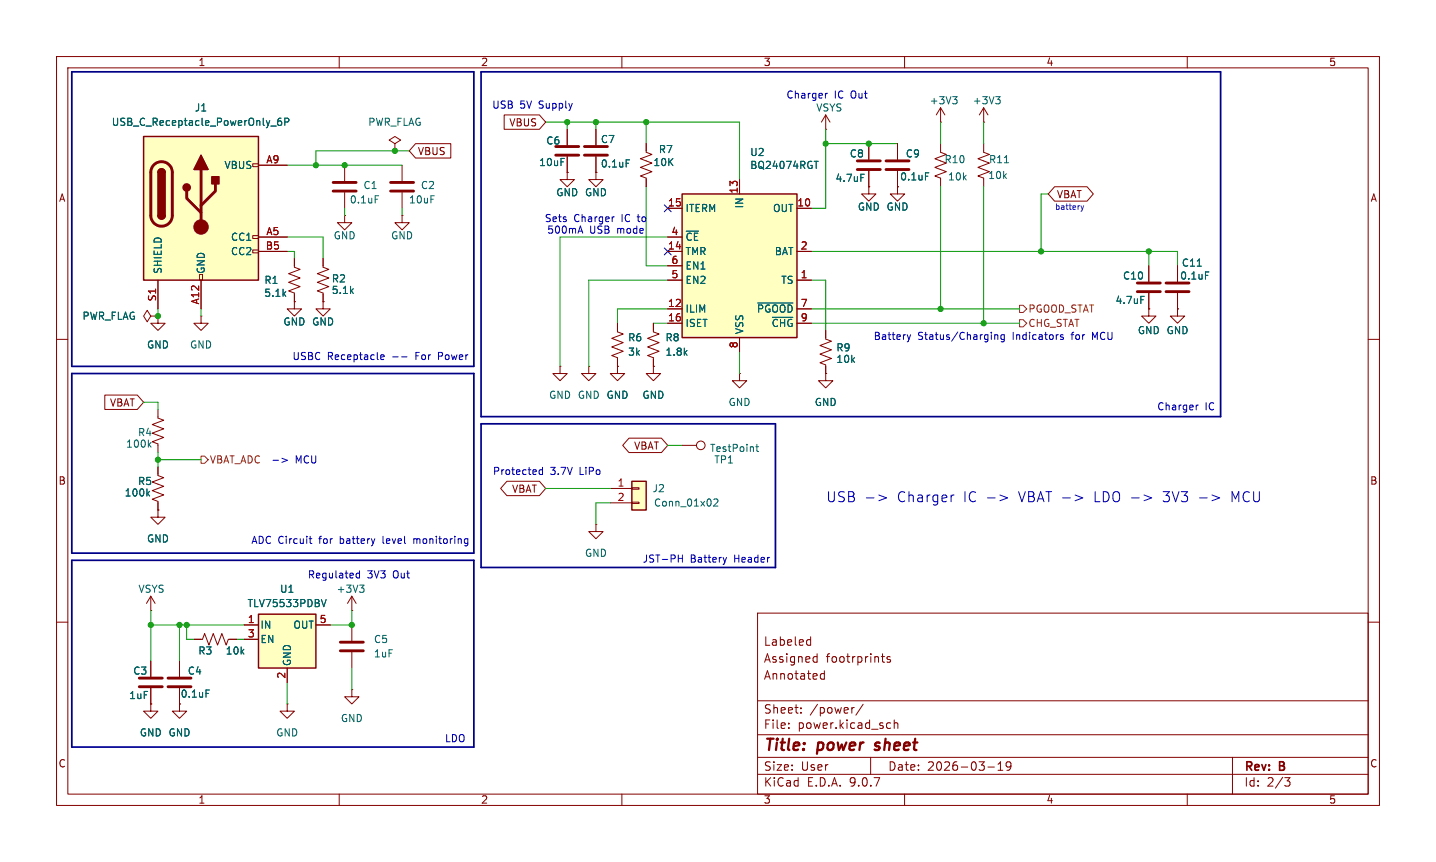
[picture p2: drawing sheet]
<svg xmlns="http://www.w3.org/2000/svg" width="254mm" height="152mm" viewBox="0 0 254 152" stroke-linecap="round" stroke-linejoin="round" font-family="sans-serif">
<g fill="none" stroke="#840000" stroke-width=".18">
<path d="M10 10h234v132.4h-234zM12 12h230v128.4h-230zM60 10v2M110 10v2M160 10v2M210 10v2M61 38.1v1.3h1.2l-1.2 1.2-1.3-1.2h1.3M61 38.1h.1M71.1 38.1v1.3h1.3l-1.3 1.2-1.3-1.2h1.3M71.1 38.1h.1M100.3 30.5v1.3h1.3l-1.3 1.2-1.2-1.2h1.2M100.3 30.5h.1"/>
<path d="M105.4 30.5v1.3h1.3l-1.3 1.2-1.3-1.2h1.3M105.4 30.5h.1M105.4 22.9v2.8M105.4 27.7v2.8M114.3 25.4v1.5l1 .4-2 .8 2 .7-2 .8 2 .8-2 .7 1 .4v1.5M109.2 57.2v1.5l1 .4-2 .7 2 .8-2 .7 2 .8-2 .8 1 .3v1.6M115.6 57.2v1.5l1 .4-2 .7 2 .8-2 .7 2 .8-2 .8 1 .3v1.6M203.2 47v2.8M203.2 51.8v2.8M10 60h2M27.9 72.4v1.5l1.1 .4-2.1 .8 2.1 .7-2.1 .8 2.1 .7-2.1 .8 1 .4v1.5M99.1 64.8v1.2h1.2l-1.2 1.3-1.3-1.3h1.3"/>
<path d="M99.1 64.8h.1M104.1 64.8v1.2h1.3l-1.3 1.3-1.2-1.3h1.2M104.1 64.8h.1M109.2 64.8v1.2h1.3l-1.3 1.3-1.3-1.3h1.3M109.2 64.8h.1M120.6 78.7h2.6M130.8 66v1.3h1.3l-1.3 1.3-1.3-1.3h1.3M130.8 66h.1M242 60h2M27.9 82.6v1.5l1.1 .4-2.1 .7 2.1 .8-2.1 .7 2.1 .8-2.1 .8 1 .3v1.6M105.4 92.7v1.3h1.3l-1.3 1.3-1.3-1.3h1.3M105.4 92.7h.1"/>
<path d="M10 110h2M134 108.4h108v32h-108zM143 113.1l.4 .1M143.4 112.6v1.5M143.4 114l-.4 .1M144.1 116.1l.4 .1M144.5 115.6v1.5M144.5 117l-.4 .1M145.1 119.8l.3 .3 .4-.1M145.8 118.6v1.5M145.8 119.2l-.4-.1-.3 .3M155.9 116.1h.6"/>
<path d="M156.1 115.6v1.3l.4 .2M157.5 116.2l-.4-.1-.2 .2 .1 .2 .5 .2v.3h-.6M242 110h2M31.7 124.5v1.2h1.3l-1.3 1.3-1.2-1.3h1.2M31.7 124.5h.1M50.8 124.5v1.2h1.3l-1.3 1.3-1.3-1.3h1.3M50.8 124.5h.1M62.2 121.9v1.3h1.3l-1.3 1.3-1.2-1.3h1.2M62.2 121.9h.1M134 136.9h108M134 133.9h108M134 129.9h108"/>
<path d="M134 123.9h108M139.5 128.6v.2M139.5 127.9v.1M141.7 125.9v.2M141.7 125.2v.1M151.1 125.1l-.3 .1M152.7 124.5l-1.3 1.9M154 133.9v3M157.1 127.8l.4 .1M157.5 128.7l-.4 .1M158.2 127.9l.2-.1 .3 .1 .1 .9M158.2 127.3v1.5"/>
<path d="M174.7 135.6h1.2M176.5 136.2h.9M176.5 135.1l.5-.4v1.5M178.8 135.3l-.3 .3h-.3l-.2-.3 .1-.5 .4-.1 .2 .1a.99 .99 0 0 1-.3 1.4h-.3M218 133.9v6.5M227.2 137.5h1l-.5 .6 .4 .1 .1 .5-.3 .3h-.4M60 140.4v2M110 140.4v2M160 140.4v2M210 140.4v2"/>
<circle cx="124" cy="78.7" r=".76"/>
</g>
<path d="M154.7 132.5l.2 .1M154.9 131.4l-.1 .3 .1 .1" fill="none" stroke="#840000" stroke-width=".4"/>
<path d="M103.4 27.4h4M103.4 25.9h4M201.2 51.6h4M201.2 50h4" fill="none" stroke="#840000" stroke-width=".51"/>
<path d="M110.8 28.3h.6M201.8 52.4h.6M26.4 78.6l.3 .5M26.7 78.2l-.5 .5M133.7 79h.5M133.9 78.6v1l.3 .2M26.1 87.2l.4 .5M26.5 86.9l-.5 .4" fill="none" stroke="#006464" stroke-width=".18"/>
<path d="M111.8 85.1h2.5v5.1h-2.5z" fill="#ffffc2"/>
<path d="M111.8 85.1h2.5v5.1h-2.5z" fill="none" stroke="#840000" stroke-width=".25"/>
<g fill="none" stroke="#840000" stroke-width=".18">
<path d="M166.4 19.1v2.5M166.4 19.1l-.8 1.2M166.4 19.1l.7 1.2M174 19.1l-.8 1.2M174 19.1l.8 1.2M174 19.1v2.5M146 22.9h.1M146 20.3l-.7 1.3M146 20.3l.8 1.3M146 20.3v2.6M166.4 25.4v1.5l1 .4-2 .8 2 .7-2 .8 2 .8-2 .7 1 .4v1.5M166.4 21.6h.1"/>
<path d="M174 21.6h.1M174 25.4v1.5l1 .4-2 .8 2 .7-2 .8 2 .8-2 .7 1 .4v1.5M107.9 86.4h3.9M107.9 88.9h3.9M111.8 86.2h1.2v.3h-1.2zM111.8 88.8h1.2v.2h-1.2zM26.7 108h.1M26.7 105.4v2.6M26.7 116.8v2.8M26.7 105.4l-.8 1.3M26.7 105.4l.7 1.3M34.3 113h1.5l.4-1 .8 2 .7-2 .8 2 .7-2 .8 2 .4-1h1.5"/>
<path d="M62.2 108h.1M62.2 105.4v2.6M62.2 110.5v2.8M62.2 115.3v2.8M62.2 105.4l-.7 1.3M62.2 105.4l.8 1.3M26.7 124.5v1.2h1.2l-1.2 1.3-1.3-1.3h1.3M26.7 124.5h.1M26.7 121.7v2.8"/>
</g>
<path d="M168.5 17.1h.8l-.4 .5M169 17.6l.3 .2v.3l-.3 .3M176.1 17.1h.8l-.4 .5M176.7 17.6l.2 .2v.3l-.2 .3M177.7 28.8h.7M126.3 88.3l.4-.1 .3 .4-.8 .9h.8M63.6 103.4h.8l-.4 .5M64.1 103.9l.3 .3v.3l-.3 .2" fill="none" stroke="#006464" stroke-width=".18"/>
<path d="M24.6 119.9h4.1M60.2 113.5h4.1M60.2 115.1h4.1M24.6 121.4h4.1" fill="none" stroke="#840000" stroke-width=".51"/>
<path d="M45.7 108.6h10.2v9.5h-10.2z" fill="#ffffc2"/>
<path d="M45.7 108.6h10.2v9.5h-10.2z" fill="none" stroke="#840000" stroke-width=".25"/>
<g fill="none" stroke="#840000" stroke-width=".18">
<path d="M100.3 22.9v2.8M100.3 27.7v2.8M153.7 33v1.3h1.2l-1.2 1.3-1.3-1.3h1.3M153.7 33h.1M153.7 25.4v2.8M153.7 30.2v2.8M158.7 33v1.3h1.3l-1.3 1.3-1.2-1.3h1.2M158.7 33h.1M158.7 25.4v2.8M158.7 30.2v2.8M203.2 54.6v1.3h1.3l-1.3 1.3-1.3-1.3h1.3M203.2 54.6h.1"/>
<path d="M208.3 54.6v1.3h1.2l-1.2 1.3-1.3-1.3h1.3M208.3 54.6h.1M208.3 47v2.8M208.3 51.8v2.8M27.9 90.2v1.2h1.3l-1.3 1.3-1.2-1.3h1.2M27.9 90.2h.1M31.7 116.8v2.8M43.2 110.5h2.5M43.2 113h2.5M50.8 118.1v2.6M55.9 110.5h2.5M31.7 121.7v2.8"/>
</g>
<path d="M152.3 30.8h.6M163.7 30.6h.6M211.8 47.1h.7M213.2 48.1h.6M56.8 106l.5 1.3 .4-1.3M36.4 122h.6" fill="none" stroke="#006464" stroke-width=".18"/>
<path d="M98.3 27.4h4.1M98.3 25.9h4.1M151.6 30h4.1M151.6 28.4h4.1M156.7 30h4.1M156.7 28.4h4.1M206.2 51.6h4.1M206.2 50h4.1M29.7 119.9h4.1M29.7 121.4h4.1" fill="none" stroke="#840000" stroke-width=".51"/>
<path d="M120.6 34.3h20.4v25.4h-20.4z" fill="#ffffc2"/>
<path d="M120.6 34.3h20.4v25.4h-20.4z" fill="none" stroke="#840000" stroke-width=".25"/>
<g fill="none" stroke="#840000" stroke-width=".18">
<path d="M118.1 36.8h2.5M130.8 31.8v2.5M141 36.8h2.5M118.1 41.9h2.5M118.1 44.5h2.5M118.1 47h2.5M118.1 49.5h2.5M118.1 54.6h2.5M118.1 57.2h2.5M130.8 59.7v2.5M141 44.5h2.5M141 49.5h2.5"/>
<path d="M141 54.6h2.5M141 57.2h2.5M115.6 64.8v1.2h1.2l-1.2 1.3-1.3-1.3h1.3M115.6 64.8h.1"/>
</g>
<path d="M144 28.5h.7M134 53.6h6.2M136.6 56.1h3.6" fill="none" stroke="#006464" stroke-width=".18"/>
<path d="M25.4 24.1h20.3v25.4h-20.3z" fill="#ffffc2"/>
<g fill="none" stroke="#840000" stroke-width=".18">
<path d="M44.7 29h1v.5h-1zM45.7 29.2h5.1M61 29.2v2.8M61 34v2.8M69.8 25.4l1.1-.6-1.1-.7-1 .7 1 .6v1.3M69.8 26.7h.1M71.1 29.2v2.8M71.1 34v2.8M73.5 25.4h6.2v2.5h-6.2l-1.1-1.2zM89.2 20.3h6.2l1.1 1.3-1.1 1.3h-6.2zM100.3 30.5h.1M100.3 22.9v2.8"/>
<path d="M100.3 27.7v2.8M105.4 30.5h.1M105.4 22.9v2.8M105.4 27.7v2.8M114.3 25.4v1.3M114.3 31.8v1.2M118.1 36.8h2.5M130.8 31.8v2.5M141 36.8h2.5M153.7 33h.1M153.7 25.4v2.8M153.7 30.2v2.8"/>
<path d="M158.7 33h.1M158.7 25.4v2.8M158.7 30.2v2.8M186.5 33h5.8l1.1 1.3-1.1 1.3h-5.8l-1.1-1.3zM26.7 55.9l-.7-1-.6 1 .6 1 .7-1h1.2M27.9 55.9v1.3h1.3l-1.3 1.2-1.2-1.2h1.2M27.9 55.9h.1M27.9 49.5v5.1M35.3 48.5h.5v1h-.5zM35.6 55.9v1.3h1.2l-1.2 1.2-1.3-1.2h1.3M35.6 55.9h.1M35.6 49.5v5.1"/>
<path d="M44.7 41.7h1v.5h-1zM44.7 44.2h1v.5h-1zM45.7 41.9h5.1M45.7 44.5h5.1M52.1 45.7v1.5l1 .4-2 .8 2 .7-2 .8 2 .8-2 .7 1 .4v1.5M52.1 53.3v1.3h1.2l-1.2 1.3-1.3-1.3h1.3M52.1 53.3h.1M57.1 53.3v1.3h1.3l-1.3 1.3-1.2-1.3h1.2M57.1 53.3h.1M57.1 45.7v1.5l1.1 .4-2.1 .8 2.1 .7-2.1 .8 2.1 .8-2.1 .7 1 .4v1.5M109.2 57.2v1.2M115.6 57.2v1.2"/>
<path d="M118.1 41.9h2.5M118.1 44.5h2.5M118.1 47h2.5M118.1 49.5h2.5M118.1 54.6h2.5M118.1 57.2h2.5M130.8 59.7v2.5M141 44.5h2.5M141 49.5h2.5M141 54.6h2.5M141 57.2h2.5M146 58.4v1.5l1.1 .4-2.1 .8 2.1 .7-2.1 .8 2.1 .8-2.1 .7 1 .4v1.5"/>
<path d="M203.2 54.6h.1M203.2 47v2.8M203.2 51.8v2.8M208.3 54.6h.1M208.3 47v2.8M208.3 51.8v2.8M18.5 69.8h5.8l1.1 1.3-1.1 1.3h-5.8zM109.2 64.8h.1M109.2 63.5v1.3M111.2 77.5h5.8l1.1 1.2-1.1 1.3h-5.8l-1.1-1.3zM115.6 64.8h.1M115.6 63.5v1.3"/>
<path d="M146 66v1.3h1.3l-1.3 1.3-1.2-1.3h1.2M146 66h.1M27.9 90.2h.1M27.9 82.6v1.2M27.9 88.9v1.3M89.7 85.1h5.7l1.1 1.3-1.1 1.2h-5.7l-1.2-1.2zM26.7 116.8v2.8M31.7 116.8v2.8M34.3 113h1.3M40.6 113h1.3M43.2 110.5h2.5M43.2 113h2.5"/>
<path d="M50.8 118.1v2.6M55.9 110.5h2.5M26.7 124.5h.1M26.7 121.7v2.8M31.7 124.5h.1M31.7 121.7v2.8"/>
</g>
<path d="M25.4 24.1h20.3v25.4h-20.3zM27.9 30.5a.64 .64 0 0 1 .7-.7 .64 .64 0 0 1 .6 .7M27.9 38.1a.64 .64 0 0 0 .7 .6 .64 .64 0 0 0 .6-.6" fill="none" stroke="#840000" stroke-width=".25"/>
<path d="M27.2 29.1a1.9 1.9 0 0 1 2.1-.4 1.9 1.9 0 0 1 1.2 1.8v7.6a1.91 1.91 0 0 1-1.9 1.9 1.91 1.91 0 0 1-1.9-1.9v-7.8l.1-.6zM33 33.8v1.3l2.6 2.5M35.6 30v10.1M38.1 32.5v1.3l-2.5 2.5M58.9 32.3h4.1M58.9 33.8h4.1M69.1 32.3h4.1M69.1 33.8h4.1" fill="none" stroke="#840000" stroke-width=".51"/>
<g fill="#840000" stroke="#840000" stroke-width=".25">
<path d="M27.9 30.5h1.3v7.6h-1.3z"/>
<path d="M28.1 30a.64 .64 0 0 1 .7-.1 .64 .64 0 0 1 .4 .6h-1.3z"/>
<path d="M27.9 38.1h1.3a.64 .64 0 0 1-.6 .6 .64 .64 0 0 1-.7-.6z"/>
<path d="M35.6 27.4l1.2 2.6h-2.5z"/>
<path d="M37.5 31.2h1.2v1.3h-1.2z"/>
<circle cx="33" cy="33.1" r=".63"/>
</g>
<circle cx="35.6" cy="40.1" r="1.27" fill="#840000" stroke="#840000" stroke-width=".18"/>
<g fill="none" stroke="#006464" stroke-width=".18">
<path d="M47.9 22.3h1M49.7 20.9l-.4 .1a.86 .86 0 0 0 0 1.2l.5-.2v-.4l-.2-.2h-.3l-.2 .2M50.4 21.6l.6-.1 .1-.2-.1-.3-.6-.1v1.3M66.4 34.6h.6M110.8 28.3h.6M144 28.5h.7M152.3 30.8h.6M163.7 30.6h.6M134 53.6h6.2M136.6 56.1h3.6M201.8 52.4h.6M211.8 47.1h.7"/>
<path d="M213.2 48.1h.6M26.1 87.2l.4 .5M26.5 86.9l-.5 .4M56.8 106l.5 1.3 .4-1.3M36.4 122h.6"/>
</g>
<path d="M180.3 56.5h.7l.6 .7-.6 .6h-.7zM180.3 54h.7l.6 .6-.6 .6h-.7zM35.6 80.6h.6l.6 .7-.6 .6h-.6z" fill="none" stroke="#725600" stroke-width=".18"/>
<path d="M12.7 12.7h71.1v52.1h-71.1zM85.1 12.7h130.8v61h-130.8zM12.7 66h71.1v31.8h-71.1zM85.1 74.9h52.1v25.4h-52.1zM12.7 99.1h71.1v33h-71.1z" fill="none" stroke="#000084" stroke-width=".3"/>
<g fill="none" stroke="#009600" stroke-width=".18">
<path d="M50.8 29.2h20.3M61 36.8v1.3M71.1 36.8v1.3M72.4 26.7h-16.5v2.5M96.5 21.6h34.3v10.2M100.3 21.6v1.3M105.4 21.6v1.3M114.3 21.6v3.8M114.3 33v14h3.8M146 25.4h12.7M146 22.9v13.9h-2.5M166.4 21.6v3.8"/>
<path d="M166.4 33v21.6M174 21.6v3.8M174 33v24.2M185.4 34.3h-1.3v10.2M27.9 54.6v1.3M35.6 54.6v1.3M50.8 44.5h1.3v1.2M50.8 41.9h6.3v3.8M115.6 57.2h2.5M118.1 49.5h-14v15.3M118.1 54.6h-8.9v2.6M118.1 41.9h-19v22.9"/>
<path d="M143.5 44.5h64.8v2.5M143.5 57.2h36.8M143.5 54.6h36.8M143.5 49.5h2.5v8.9M203.2 44.5v2.5M25.4 71.1h2.5v1.3M118.1 78.7h2.5M130.8 62.2v3.8M27.9 80v2.6M27.9 81.3h7.7M96.5 86.4h11.4M107.9 88.9h-2.5v3.8"/>
<path d="M26.7 110.5h16.5M26.7 108v8.8M31.7 110.5v6.3M33 110.5v2.5h1.3M41.9 113h1.3M62.2 108v2.5h-3.8M62.2 118.1v3.8M50.8 120.7v3.8"/>
</g>
<path d="M117.5 36.2l1.2 1.2M118.7 36.2l-1.2 1.2M117.5 43.8l1.2 1.3M118.7 43.8l-1.2 1.3" fill="none" stroke="#000084" stroke-width=".18"/>
<g fill="none" stroke="#0000c2" stroke-width=".18">
<path d="M146.4 16.5l-.4 .2M102.7 40l.4 1.2M108.6 38.3l-.2 .1M102.4 40.9h.6M160.5 59.2l.3 .8M161.1 59.2l-.3 .8M175.9 59.2v.8M175.9 59.3l.2-.1h.3l.1 .8M177.6 59.2h-.3l-.3 .2 .2 .6h.4M177.6 59.2v1l-.2 .2h-.3M188 59.2h-.3l-.1 .2v.1l.4 .2v.3h-.4M67.3 63.2l.6-.2v-.2l-.4-.1-.2 .2 .1 .6h.5"/>
<path d="M69.5 63.1h.9M71 63.1h1M160.8 60l-.2 .4M212 71.6l-.4 .3M48.3 81.4h1M49.9 81l.9 .4-.9 .3M54.7 95.2h.5M54.9 94.8v1.1l.3 .2M73.2 95.2v.9M73.4 95.2l-.2 .2M82.4 95.2l.3 .1M82.7 96l-.3 .1"/>
<path d="M82.7 95.2v1.1l-.2 .2M96 82.6v1.3M96 83.1l-.4-.1-.2 .3 .1 .5h.5M120 98.7h.7M120.7 98.1v1.3M128.5 98.5l-.3 .9M155.4 87.5l1.4 .5-1.4 .5M168.7 87.5l-.3 .1M176.9 87.5l1.3 .5-1.3 .5M190.2 87.5l1.3 .5-1.3 .5M202.4 87.5l1.3 .5-1.3 .5M63.6 100.9v1.3"/>
<path d="M63.6 101.4l-.4-.1-.2 .3 .1 .5h.5"/>
</g>
<path d="M191.2 36.4l.2 .6M191.4 37l-.2 .4M191.7 36.4l-.3 .6" fill="none" stroke="#1150ff" stroke-width=".18"/>
<g fill="#009600" stroke="#009600" stroke-width=".18">
<circle cx="146" cy="25.4" r=".46"/>
<circle cx="166.4" cy="54.6" r=".46"/>
<circle cx="153.7" cy="25.4" r=".46"/>
<circle cx="55.9" cy="29.2" r=".46"/>
<circle cx="27.9" cy="55.9" r=".46"/>
<circle cx="69.8" cy="26.7" r=".46"/>
<circle cx="61" cy="29.2" r=".46"/>
<circle cx="105.4" cy="21.6" r=".46"/>
<circle cx="100.3" cy="21.6" r=".46"/>
<circle cx="114.3" cy="21.6" r=".46"/>
<circle cx="31.7" cy="110.5" r=".46"/>
<circle cx="33" cy="110.5" r=".46"/>
<circle cx="62.2" cy="110.5" r=".46"/>
<circle cx="26.7" cy="110.5" r=".46"/>
<circle cx="27.9" cy="81.3" r=".46"/>
<circle cx="203.2" cy="44.5" r=".46"/>
<circle cx="174" cy="57.2" r=".46"/>
<circle cx="184.1" cy="44.5" r=".46"/>
</g>
<g font-size="2.8" fill="#840000">
<text x="135" y="133.3">Title:</text>
<text x="144.7" y="133.3">power</text>
<text x="155.6" y="133.3">sheet</text>
</g>
<g font-size="2.5" fill="#0000c2">
<text x="146.1" y="89">USB -&gt;</text>
<text x="158.7" y="89">Charger</text>
<text x="170.5" y="89">IC -&gt;</text>
<text x="180.5" y="89">VBAT -&gt;</text>
<text x="194" y="89">LDO -&gt;</text>
<text x="206.3" y="89">3V3</text>
<text x="212.7" y="89">-&gt;</text>
<text x="218.6" y="89">MCU</text>
</g>
<g font-size="2.1" fill="#840000">
<text x="135" y="117.4">Assigned</text>
<text x="135" y="114.4">Labeled</text>
<text x="146.1" y="117.4">footrprints</text>
<text x="135" y="120.4">Annotated</text>
<text x="135" y="129.1">File:</text>
<text x="135" y="126.4">Sheet:</text>
<text x="141.1" y="129.1">power.kicad_sch</text>
<text x="143.2" y="126.4">/power/</text>
<text x="135" y="136.5">Size:</text>
<text x="141.7" y="136.5">User</text>
<text x="157" y="136.5">Date:</text>
<text x="164" y="136.5">2026-03-19</text>
<text x="220" y="136.7">Rev:</text>
<text x="226.4" y="136.7">B</text>
<text x="135" y="139.3">KiCad</text>
<text x="142.7" y="139.3">E.D.A.</text>
<text x="150.3" y="139.3">9.0.7</text>
<text x="220" y="139.3">Id:</text>
<text x="224.1" y="139.3">2/3</text>
</g>
<g font-size="1.8" fill="#840000">
<text x="35" y="11.9">1</text>
<text x="85" y="11.9">2</text>
<text x="135" y="11.9">3</text>
<text x="185" y="11.9">4</text>
<text x="235" y="11.9">5</text>
<text x="90" y="22.5">VBUS</text>
<text x="73.8" y="27.6">VBUS</text>
<text x="10.3" y="35.9">A</text>
<text x="186.8" y="35.2">VBAT</text>
<text x="242.3" y="35.9">A</text>
<text x="19.4" y="72.1">VBAT</text>
<text x="112.1" y="79.7">VBAT</text>
<text x="10.3" y="85.9">B</text>
<text x="90.5" y="87.3">VBAT</text>
<text x="242.3" y="85.9">B</text>
<text x="10.3" y="135.9">C</text>
<text x="242.3" y="135.9">C</text>
<text x="35" y="142.3">1</text>
<text x="85" y="142.3">2</text>
<text x="135" y="142.3">3</text>
<text x="185" y="142.3">4</text>
<text x="235" y="142.3">5</text>
</g>
<g font-size="1.8" fill="#0000c2">
<text x="139" y="17.6">Charger</text>
<text x="147.6" y="17.6">IC</text>
<text x="150.6" y="17.6">Out</text>
<text x="87" y="19.4">USB</text>
<text x="91.9" y="19.4">5V</text>
<text x="95.4" y="19.4">Supply</text>
<text x="96.3" y="39.5">Sets</text>
<text x="96.7" y="41.5">500mA</text>
<text x="101.5" y="39.5">Charger</text>
<text x="104.3" y="41.5">USB</text>
<text x="109.3" y="41.5">mode</text>
<text x="110" y="39.5">IC</text>
<text x="113.1" y="39.5">to</text>
<text x="51.6" y="63.9">USBC</text>
<text x="57.9" y="63.9">Receptacle</text>
<text x="73.8" y="63.9">For</text>
<text x="78" y="63.9">Power</text>
<text x="154.4" y="60.3">Battery</text>
<text x="162.3" y="60.3">Status/Charging</text>
<text x="179.2" y="60.3">Indicators</text>
<text x="189.8" y="60.3">for</text>
<text x="193.7" y="60.3">MCU</text>
<text x="204.6" y="72.7">Charger</text>
<text x="213.1" y="72.7">IC</text>
<text x="52.2" y="82.1">MCU</text>
<text x="87.1" y="84.2">Protected</text>
<text x="97.3" y="84.2">3.7V</text>
<text x="102.6" y="84.2">LiPo</text>
<text x="44.4" y="96.4">ADC Circuit</text>
<text x="56.6" y="96.4">for</text>
<text x="60.4" y="96.4">battery</text>
<text x="68.2" y="96.4">level</text>
<text x="73.8" y="96.4">monitoring</text>
<text x="113.6" y="99.7">JST-PH</text>
<text x="122.1" y="99.7">Battery</text>
<text x="130" y="99.7">Header</text>
<text x="54.4" y="102.5">Regulated</text>
<text x="65" y="102.5">3V3</text>
<text x="69.6" y="102.5">Out</text>
<text x="78.6" y="131.4">LDO</text>
</g>
<g font-size="1.8" fill="#006464">
<text x="19.7" y="22.5">USB_C_Receptacle_PowerOnly_6P</text>
<text x="34.4" y="19.9">J1</text>
<text x="65" y="22.5">PWR_FLAG</text>
<text x="144.3" y="19.9">VSYS</text>
<text x="164.3" y="18.6">+3V3</text>
<text x="172" y="18.6">+3V3</text>
<text x="95.3" y="29.6">10uF</text>
<text x="96.5" y="25.8">C6</text>
<text x="106.2" y="25.5">C7</text>
<text x="106.2" y="29.8">0.1uF</text>
<text x="115.5" y="29.6">10K</text>
<text x="116.4" y="27.3">R7</text>
<text x="132.6" y="27.8">U2</text>
<text x="150.2" y="28">C8</text>
<text x="160.1" y="28">C9</text>
<text x="167" y="29.1">R10</text>
<text x="174.8" y="29.1">R11</text>
<text x="39.6" y="30.1">VBUS</text>
<text x="64.2" y="33.6">C1</text>
<text x="74.4" y="33.6">C2</text>
<text x="98.3" y="34.9">GND GND</text>
<text x="132.6" y="30.1">BQ24074RGT</text>
<text x="147.7" y="32.4">4.7uF</text>
<text x="159.1" y="32.1">0.1uF</text>
<text x="167.6" y="32.1">10k</text>
<text x="174.7" y="31.9">10k</text>
<text x="61.8" y="36.2">0.1uF</text>
<text x="72.2" y="36.2">10uF</text>
<text x="121.2" y="37.7">ITERM</text>
<text x="131.7" y="36.9" transform="rotate(-90 131.7 36.9)">IN</text>
<text x="136.6" y="37.7">OUT</text>
<text x="151.6" y="37.4">GND GND</text>
<text x="40.8" y="42.8">CC1</text>
<text x="40.8" y="45.3">CC2</text>
<text x="58.9" y="42.5">GND</text>
<text x="69.1" y="42.5">GND</text>
<text x="121.2" y="42.8">~{CE}</text>
<text x="121.2" y="45.3">TMR</text>
<text x="121.2" y="47.9">EN1</text>
<text x="136.9" y="45.3">BAT</text>
<text x="209" y="47.3">C11</text>
<text x="28.8" y="48.5" transform="rotate(-90 28.8 48.5)">SHIELD</text>
<text x="36.4" y="48.5" transform="rotate(-90 36.4 48.5)">GND</text>
<text x="46.6" y="52.7">5.1k</text>
<text x="46.7" y="50.4">R1</text>
<text x="58.6" y="52.2">5.1k</text>
<text x="58.6" y="50.1">R2</text>
<text x="121.2" y="50.4">EN2</text>
<text x="138.1" y="50.4">TS</text>
<text x="197.2" y="53.9">4.7uF</text>
<text x="198.5" y="49.6">C10</text>
<text x="208.6" y="49.6">0.1uF</text>
<text x="14.5" y="56.7">PWR_FLAG</text>
<text x="50" y="57.8">GND GND</text>
<text x="121.2" y="55.5">ILIM</text>
<text x="121.2" y="58">ISET</text>
<text x="131.7" y="59.2" transform="rotate(-90 131.7 59.2)">VSS</text>
<text x="133.8" y="55.5">~{PGOOD}</text>
<text x="136.4" y="58">~{CHG}</text>
<text x="201.2" y="59.3">GND GND</text>
<text x="25.9" y="61.8">GND</text>
<text x="33.5" y="61.8">GND</text>
<text x="111" y="60.6">R6</text>
<text x="111" y="63.1">3k</text>
<text x="117.6" y="60.6">R8</text>
<text x="117.6" y="63.1">1.8k</text>
<text x="147.8" y="62.3">R9</text>
<text x="147.8" y="64.4">10k</text>
<text x="97" y="70.7">GND GND GND</text>
<text x="107.2" y="70.7">GND</text>
<text x="113.5" y="70.7">GND</text>
<text x="128.8" y="72">GND</text>
<text x="144" y="72">GND</text>
<text x="24.3" y="77.3">R4</text>
<text x="22.2" y="79.3">100k</text>
<text x="125.5" y="80.1">TestPoint</text>
<text x="126.2" y="82.1">TP1</text>
<text x="22" y="88">100k</text>
<text x="24.3" y="86">R5</text>
<text x="115.3" y="87.2">J2</text>
<text x="115.6" y="89.8">Conn_01x02</text>
<text x="25.9" y="96.1">GND</text>
<text x="103.4" y="98.7">GND</text>
<text x="24.4" y="105">VSYS</text>
<text x="43.7" y="107.5">TLV75533PDBV</text>
<text x="49.4" y="105">U1</text>
<text x="59.4" y="105">+3V3</text>
<text x="46" y="111.4">IN</text>
<text x="46" y="113.9">EN</text>
<text x="51.8" y="111.4">OUT</text>
<text x="66" y="113.9">C5</text>
<text x="23.5" y="119.5">C3</text>
<text x="33.1" y="119.5">C4</text>
<text x="35" y="115.9">R3</text>
<text x="39.8" y="115.9">10k</text>
<text x="51.7" y="117.9" transform="rotate(-90 51.7 117.9)">GND</text>
<text x="66" y="116.4">1uF</text>
<text x="22.8" y="123.8">1uF</text>
<text x="31.9" y="123.5">0.1uF</text>
<text x="24.6" y="130.4">GND GND</text>
<text x="48.8" y="130.4">GND</text>
<text x="60.2" y="127.9">GND</text>
</g>
<g font-size="1.8" fill="#a90000">
<text x="47" y="29">A9</text>
<text x="130.6" y="34.3" transform="rotate(-90 130.6 34.3)">13</text>
<text x="47" y="41.7">A5</text>
<text x="118.1" y="36.6">15</text>
<text x="118.7" y="41.7">4</text>
<text x="140.9" y="36.6">10</text>
<text x="46.9" y="44.2">B5</text>
<text x="118.1" y="44.2">14</text>
<text x="118.7" y="46.7">6</text>
<text x="141.5" y="44.2">2</text>
<text x="27.7" y="53.4" transform="rotate(-90 27.7 53.4)">S1</text>
<text x="35.3" y="53.9" transform="rotate(-90 35.3 53.9)">A12</text>
<text x="118.7" y="49.3">5</text>
<text x="141.5" y="49.3">1</text>
<text x="118.1" y="54.4">12</text>
<text x="118.1" y="56.9">16</text>
<text x="141.5" y="54.4">7</text>
<text x="141.5" y="56.9">9</text>
<text x="130.6" y="61.7" transform="rotate(-90 130.6 61.7)">8</text>
<text x="109.1" y="86.1">1</text>
<text x="109.1" y="88.6">2</text>
<text x="43.7" y="110.2">1</text>
<text x="43.7" y="112.8">3</text>
<text x="56.4" y="110.2">5</text>
<text x="50.5" y="120.1" transform="rotate(-90 50.5 120.1)">2</text>
</g>
<g font-size="1.8" fill="#725600">
<text x="181.8" y="58">CHG_STAT</text>
<text x="181.8" y="55.5">PGOOD_STAT</text>
<text x="37" y="82.1">VBAT_ADC</text>
</g>
<text font-size="1.4" fill="#1150ff" x="186.5" y="37.3">battery</text>
</svg>
